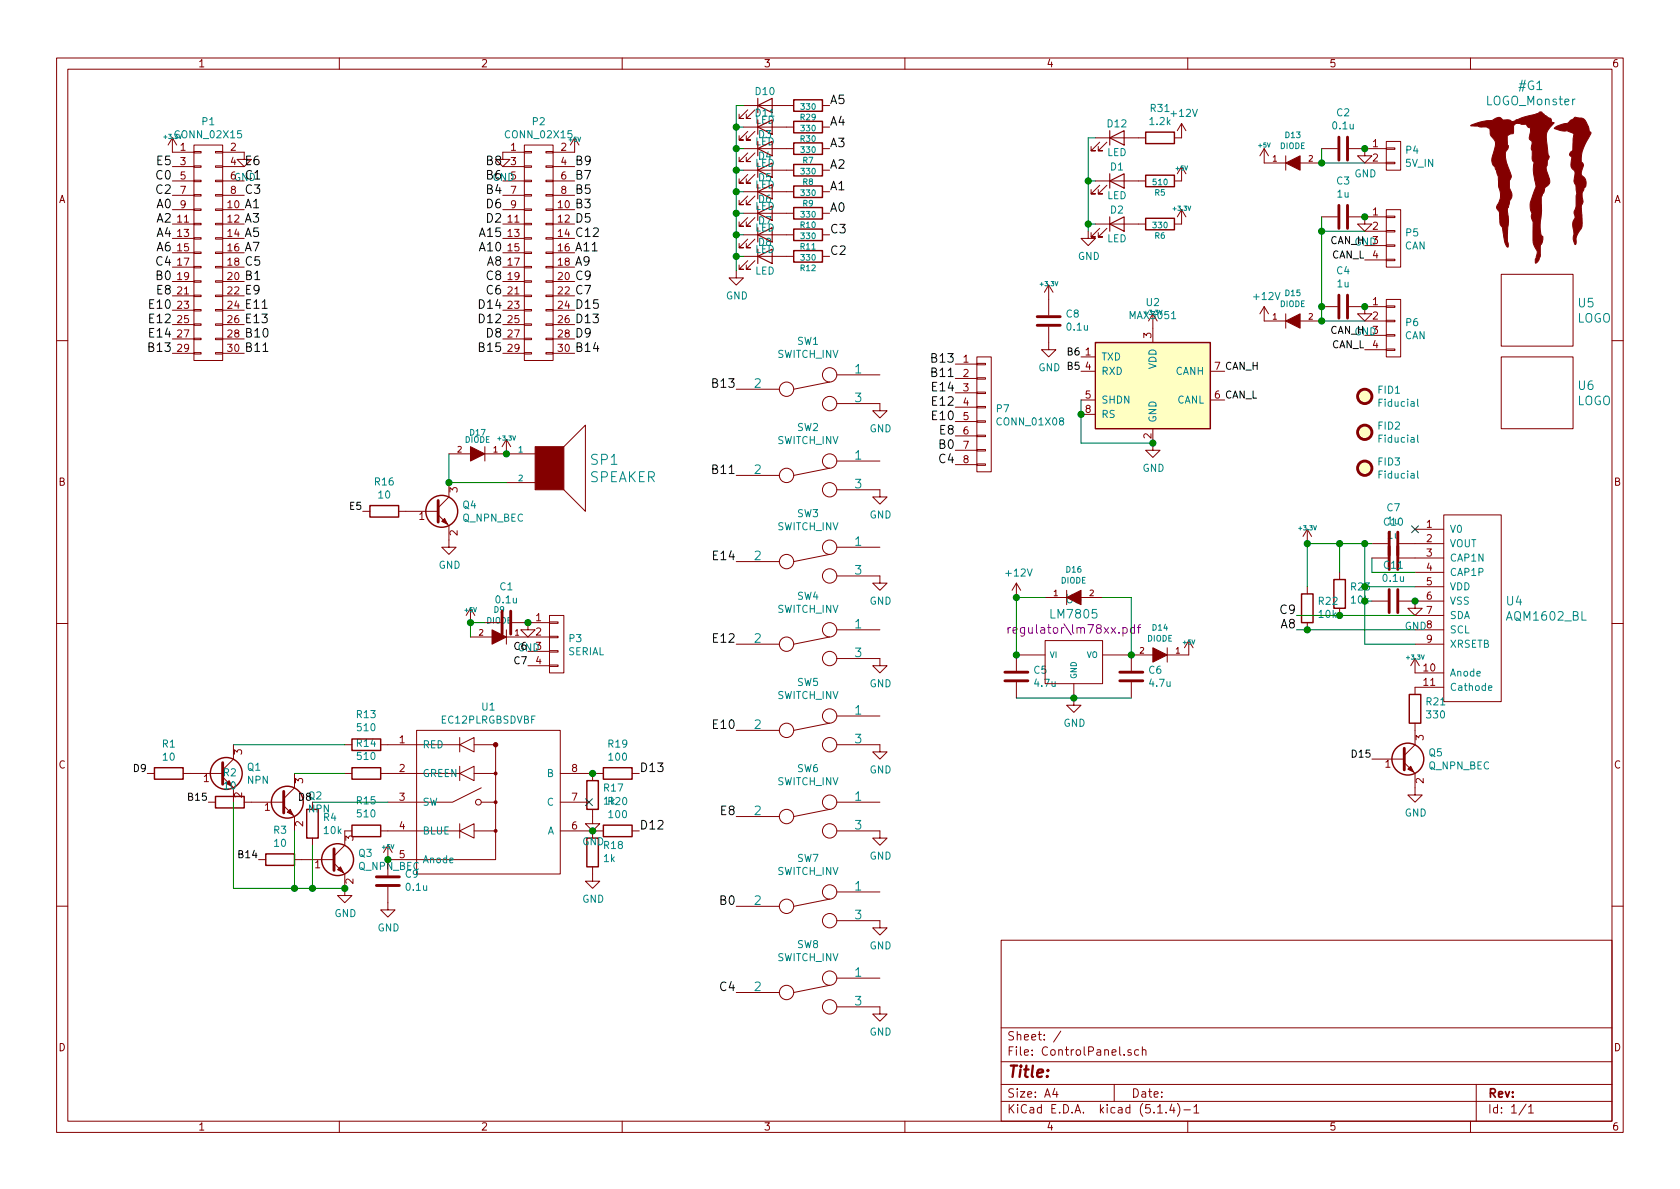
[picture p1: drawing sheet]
<svg xmlns="http://www.w3.org/2000/svg" width="297mm" height="210mm" viewBox="0 0 297 210" stroke-linecap="round" stroke-linejoin="round" font-family="sans-serif">
<g fill="none" stroke="#840000" stroke-width=".18">
<path d="M10 10.3h277v189.9h-277zM12 12.2h273v186.1h-273zM60 10.3v1.9M110 10.3v1.9M131.4 18.7h8.9M132.2 19.4l-1.5 1.5h.7h-.7v-.7M133.5 19.4l-1.5 1.5h.7h-.7v-.7M145.4 18.7h1.3M160 10.3v1.9M210 10.3v1.9M260 10.3v1.9M30.5 39.6h3.8"/>
<path d="M30.5 32h3.8M30.5 24.4v2.5h3.8M30.5 37.1h3.8M30.5 29.5h3.8M30.5 34.5h3.8M30.5 24.4l-.8 1.2M30.5 24.4l.7 1.2M34.3 39.5h1.3v.2h-1.3zM34.3 37h1.3v.2h-1.3zM34.3 34.4h1.3v.3h-1.3zM34.3 31.9h1.3v.2h-1.3zM34.3 29.3h1.3v.3h-1.3z"/>
<path d="M34.3 26.8h1.3v.2h-1.3zM34.3 25.6h5.1v38.1h-5.1zM38.1 39.5h1.3v.2h-1.3zM38.1 37h1.3v.2h-1.3zM38.1 34.4h1.3v.3h-1.3zM38.1 31.9h1.3v.2h-1.3zM38.1 29.3h1.3v.3h-1.3zM38.1 26.8h1.3v.2h-1.3zM39.4 26.9h3.8v1.3h1.2l-1.2 1.3-1.3-1.3h1.3M39.4 39.6h3.8M39.4 32h3.8M39.4 37.1h3.8"/>
<path d="M39.4 29.5h3.8M39.4 34.5h3.8M41.5 30.4h-.2a.79 .79 0 0 0-.2 1.3l.4-.1 .1-.5-.2-.2h-.3l-.2 .2M88.9 39.6h3.8M88.9 32h3.8M88.9 37.1h3.8M88.9 29.5h3.8M88.9 34.5h3.8M91.1 30.4h-.6l-.1 .6 .5-.1 .3 .2v.3l-.3 .3-.5-.2M92.7 39.5h1.3v.2h-1.3zM92.7 37h1.3v.2h-1.3zM92.7 34.4h1.3v.3h-1.3z"/>
<path d="M92.7 31.9h1.3v.2h-1.3zM92.7 29.3h1.3v.3h-1.3zM92.7 26.8h1.3v.2h-1.3zM92.7 25.6h5.1v38.1h-5.1zM92.7 26.9h-3.8v1.3h1.3l-1.3 1.3-1.3-1.3h1.3M96.5 39.5h1.3v.2h-1.3zM96.5 37h1.3v.2h-1.3zM96.5 34.4h1.3v.3h-1.3zM96.5 31.9h1.3v.2h-1.3zM96.5 29.3h1.3v.3h-1.3zM96.5 26.8h1.3v.2h-1.3zM97.8 39.6h3.8"/>
<path d="M97.8 32h3.8M97.8 37.1h3.8M97.8 29.5h3.8M97.8 34.5h3.8M101.6 24.4l-.8 1.2M101.6 24.4v2.5h-3.8M101.6 24.4l.8 1.2M131.4 22.5h2.6M131.4 30.1h2.6M131.4 37.7h2.6M131.4 33.9h2.6M131.4 26.3h2.6"/>
<path d="M132.2 23.2l-1.5 1.6h.7h-.7v-.8M132.2 30.9l-1.5 1.5h.7h-.7v-.8M132.2 38.5l-1.5 1.5h.7h-.7v-.8M132.2 34.7l-1.5 1.5h.7h-.7v-.8M132.2 27l-1.5 1.6h.7h-.7v-.8M133.5 23.2l-1.5 1.6h.7h-.7v-.8M133.5 30.9l-1.5 1.5h.7h-.7v-.8M133.5 38.5l-1.5 1.5h.7h-.7v-.8M133.5 34.7l-1.5 1.5h.7h-.7v-.8M133.5 27l-1.5 1.6h.7h-.7v-.8M136.5 22.5h3.8M136.5 30.1h3.8"/>
<path d="M136.5 37.7h3.8M136.5 33.9h3.8M136.5 26.3h3.8M145.4 22.5h1.3M145.4 30.1h1.3M145.4 37.7h1.3M145.4 33.9h1.3M145.4 26.3h1.3M193.7 39.6h8.9M193.7 32h8.9M193.7 24.4h8.9M194.4 32.8l-1.5 1.5h.8h-.8v-.8"/>
<path d="M194.4 25.1l-1.5 1.6h.8h-.8v-.8M195.7 32.8l-1.5 1.5h.7h-.7v-.8M195.7 25.1l-1.5 1.6h.7h-.7v-.8M208.9 37.1v2.5h-1.3M208.9 29.5l-.7 1.2M208.9 21.8v2.6h-1.3M208.9 29.5v2.5h-1.3M208.9 29.5l.8 1.2M208.9 37.1l-.7 1.2M208.9 37.1l.8 1.2M208.9 21.8l-.7 1.3M208.9 21.8l.8 1.3"/>
<path d="M223.5 26.3v2.5h3.8M223.5 26.3l-.7 1.3M223.5 26.3l.8 1.3M227.3 27.6v2.5M229.9 28.8h3.8M233.7 38.3h2.8M233.7 26.3h2.8M238.5 38.3h6.6M238.5 26.3h6.6M241.3 38.3v1.3h1.3l-1.3 1.3-1.3-1.3h1.3M241.3 26.3v1.3h1.3l-1.3 1.2-1.3-1.2h1.3M241.3 28.8h3.8"/>
<path d="M245.1 38.2h1.5v.3h-1.5zM245.1 37.1h2.5v10.1h-2.5zM245.1 28.7h1.5v.3h-1.5zM245.1 26.2h1.5v.2h-1.5zM245.1 25h2.5v5.1h-2.5zM30.5 42.2h3.8M30.5 44.7h3.8M30.5 47.2h3.8M30.5 49.8h3.8M30.5 52.3h3.8M30.5 54.9h3.8M30.5 57.4h3.8"/>
<path d="M30.5 59.9h3.8M34.3 59.8h1.3v.3h-1.3zM34.3 57.3h1.3v.2h-1.3zM34.3 54.7h1.3v.3h-1.3zM34.3 52.2h1.3v.2h-1.3zM34.3 49.7h1.3v.2h-1.3zM34.3 47.1h1.3v.3h-1.3zM34.3 44.6h1.3v.2h-1.3zM34.3 42h1.3v.3h-1.3zM38.1 59.8h1.3v.3h-1.3zM38.1 57.3h1.3v.2h-1.3zM38.1 54.7h1.3v.3h-1.3z"/>
<path d="M38.1 52.2h1.3v.2h-1.3zM38.1 49.7h1.3v.2h-1.3zM38.1 47.1h1.3v.3h-1.3zM38.1 44.6h1.3v.2h-1.3zM38.1 42h1.3v.3h-1.3zM39.4 42.2h3.8M39.4 44.7h3.8M39.4 47.2h3.8M39.4 49.8h3.8M39.4 52.3h3.8M39.4 54.9h3.8M39.4 57.4h3.8"/>
<path d="M39.4 59.9h3.8M88.9 42.2h3.8M88.9 44.7h3.8M88.9 47.2h3.8M88.9 49.8h3.8M88.9 52.3h3.8M88.9 54.9h3.8M88.9 57.4h3.8M88.9 59.9h3.8M92.7 59.8h1.3v.3h-1.3zM92.7 57.3h1.3v.2h-1.3zM92.7 54.7h1.3v.3h-1.3z"/>
<path d="M92.7 52.2h1.3v.2h-1.3zM92.7 49.7h1.3v.2h-1.3zM92.7 47.1h1.3v.3h-1.3zM92.7 44.6h1.3v.2h-1.3zM92.7 42h1.3v.3h-1.3zM96.5 59.8h1.3v.3h-1.3zM96.5 57.3h1.3v.2h-1.3zM96.5 54.7h1.3v.3h-1.3zM96.5 52.2h1.3v.2h-1.3zM96.5 49.7h1.3v.2h-1.3zM96.5 47.1h1.3v.3h-1.3zM96.5 44.6h1.3v.2h-1.3z"/>
<path d="M96.5 42h1.3v.3h-1.3zM97.8 42.2h3.8M97.8 44.7h3.8M97.8 47.2h3.8M97.8 49.8h3.8M97.8 52.3h3.8M97.8 54.9h3.8M97.8 57.4h3.8M97.8 59.9h3.8M130.2 47.9v1.2h1.2l-1.2 1.3-1.3-1.3h1.3M131.4 45.3h2.6M131.4 41.5h2.6"/>
<path d="M132.2 46.1l-1.5 1.5h.7h-.7v-.7M132.2 42.3l-1.5 1.5h.7h-.7v-.8M133.5 46.1l-1.5 1.5h.7h-.7v-.7M133.5 42.3l-1.5 1.5h.7h-.7v-.8M136.5 45.3h3.8M136.5 41.5h3.8M145.4 45.3h1.3M145.4 41.5h1.3M185.4 57.8v4h1.3l-1.3 1.3-1.3-1.3h1.3M185.4 50.4v5.3M185.4 50.4l-.7 1.3M185.4 50.4l.8 1.3"/>
<path d="M192.4 40.9v1.3h1.3l-1.3 1.2-1.3-1.2h1.3M194.4 40.4l-1.5 1.5h.8h-.8v-.8M195.7 40.4l-1.5 1.5h.7h-.7v-.8M203.8 55.5v5.1M223.5 54.2v2.6h3.8M223.5 54.2l-.7 1.3M223.5 54.2l.8 1.3M227.3 55.5v2.5M229.9 56.8h3.8M233.7 54.2h2.8M238.5 54.2h6.6M241.3 54.2v1.3h1.3l-1.3 1.3-1.3-1.3h1.3"/>
<path d="M241.3 56.8h3.8M241.3 59.3h3.8M241.3 40.9h3.8M241.3 43.4h3.8M241.3 46h3.8M245.1 59.2h1.5v.2h-1.5zM245.1 56.6h1.5v.3h-1.5zM245.1 54.1h1.5v.3h-1.5zM245.1 53h2.5v10.1h-2.5zM245.1 45.8h1.5v.3h-1.5zM245.1 43.3h1.5v.3h-1.5zM245.1 40.8h1.5v.2h-1.5z"/>
<path d="M265.4 48.5h12.7v12.7h-12.7zM10 60.2h2M30.5 62.5h3.8M34.3 62.4h1.3v.2h-1.3zM38.1 62.4h1.3v.2h-1.3zM39.4 62.5h3.8M85.7 79v2.5M88.9 62.5h3.8M89.5 77.7l-.7 1.3M89.5 77.7v2.6M89.5 77.7l.8 1.3M92.7 62.4h1.3v.2h-1.3z"/>
<path d="M96.5 62.4h1.3v.2h-1.3zM97.8 62.5h3.8M99.7 79l3.8-3.8v15.2l-3.8-3.8M130.2 68.8h7.6M146.7 67.6l-6.4 1.2M148 71.4h7.6v1.2h1.2l-1.2 1.3-1.3-1.3h1.3M148 66.3h7.6M168.9 64.4h3.8M168.9 66.9h3.8M168.9 69.5h3.8M168.9 72h3.8M168.9 74.5h3.8"/>
<path d="M168.9 77.1h3.8M168.9 79.6h3.8M172.7 63.1h2.6v20.3h-2.6zM172.7 79.5h1.5v.3h-1.5zM172.7 77h1.5v.2h-1.5zM172.7 74.4h1.5v.3h-1.5zM172.7 71.9h1.5v.2h-1.5zM172.7 69.3h1.5v.3h-1.5zM172.7 66.8h1.5v.3h-1.5zM172.7 64.3h1.5v.2h-1.5zM191.1 63.1h2.6M191.1 65.7h2.6"/>
<path d="M191.1 70.7h2.6M191.1 73.3h2.6M203.8 75.8v3.8h1.3l-1.3 1.3-1.2-1.3h1.2M214 65.7h2.5M214 70.7h2.5M241.3 61.8h3.8M245.1 61.7h1.5v.3h-1.5zM265.4 63.1h12.7v12.7h-12.7zM285 60.2h2M64.1 90.4h1.3M70.5 90.4h7M77.5 91.1l1.9 1.9v3.8h1.2l-1.2 1.2-1.3-1.2h1.3"/>
<path d="M79.4 85.3v2.6l-1.9 1.9M79.4 80.3h3.8M85.7 80.3h8.9M89.5 85.3h5.1M130.2 84.1h7.6M130.2 99.3h7.6M146.7 82.8l-6.4 1.3M146.7 98l-6.4 1.3M148 86.6h7.6v1.3h1.2l-1.2 1.2-1.3-1.2h1.3M148 81.5h7.6M148 96.8h7.6M168.9 82.2h3.8"/>
<path d="M172.7 82h1.5v.3h-1.5zM231.1 93.6v2.5M231.1 93.6l-.7 1.3M231.1 93.6l.8 1.3M242.6 98.7h2.8M242.6 96.1h2.8M247.4 98.7h7.9M247.4 96.1h7.9M250.2 93.6h5.1M255.3 91.1h10.1v33h-10.1zM10 110.3h2M83.2 112.6h3.8"/>
<path d="M83.2 107.6l-.8 1.2M83.2 107.6v2.5M83.2 107.6l.7 1.2M85.7 110.1h2.8M89.5 111.4v2.5M89.5 112.6h7.7M90.6 110.1h6.6M93.3 110.1v1.3h1.3l-1.3 1.2-1.2-1.2h1.2M93.3 115.2h3.9M93.3 117.7h3.9M94.8 113.6h.8l-.4 .5 .3 .1 .1 .4-.2 .3-.6-.2M97.2 117.6h1.5v.3h-1.5z"/>
<path d="M97.2 115.1h1.5v.2h-1.5zM97.2 112.5h1.5v.3h-1.5zM97.2 110h1.5v.2h-1.5zM97.2 108.8h2.5v10.2h-2.5zM130.2 113.9h7.6M146.7 112.6l-6.4 1.3M148 116.5h7.6v1.2h1.2l-1.2 1.3-1.3-1.3h1.3M148 101.8h7.6v1.3h1.2l-1.2 1.3-1.3-1.3h1.3M148 111.4h7.6M179.7 103.1v2.6M179.7 103.1l-.8 1.3M179.7 103.1l.8 1.3"/>
<path d="M184.8 113.3h10.1v7.6h-10.1zM184.8 115.8h-5.1v2.8M184.8 105.7h3.8M188.6 104.4v2.5M191.1 105.7h3.8M194.9 115.8h8.9M200 115.8v2.8M206.4 114.5v2.6M210.2 113.3v2.5h-3.8M210.2 113.3l-.8 1.2M210.2 113.3l.7 1.2M231.1 103.8v1.2"/>
<path d="M231.1 110.1v1.3M236.9 101.2v1.3M236.9 107.6v1.2M242.6 106.3h2.8M247.4 106.3h7.9M250.2 106.3v1.3h1.3l-1.3 1.2-1.3-1.2h1.3M250.2 111.4h5.1M250.2 113.9h5.1M250.2 116.5v2.5h5.1M250.2 101.2h5.1M250.2 103.8h5.1M250.2 108.8h5.1"/>
<path d="M250.2 116.5l-.8 1.2M250.2 116.5l.8 1.2M285 110.3h2M26 136.8h1.3M32.4 136.8h7M39.4 137.4l1.9 1.9v2.6M41.3 131.7v2.5l-1.9 1.9M52.1 136.8v2.5l-1.9 1.9M61 136.8h1.2M61 131.7h1.2M67.3 136.8h14M67.3 131.7h14"/>
<path d="M73.7 129.2h25.4v25.4h-25.4zM81.3 130.4v2.6zM81.3 136.8l2.5-1.3v2.5zM81.3 131.7l2.5-1.3v2.6zM83.8 136.8h3.8v5.1M83.8 131.7h3.8v5.1M85.1 139.3l-5.1 2.6h-11.4M99.1 136.8h5M104.8 136.8v1.2M105.4 136.8h1.3M111.8 136.8h1.2M130.2 129.2h7.6"/>
<path d="M146.7 127.9l-6.4 1.3M148 131.7h7.6v1.3h1.2l-1.2 1.2-1.3-1.2h1.3M148 126.6h7.6M179.7 120.6v2.8M189.9 120.9v3.8h1.2l-1.2 1.3-1.3-1.3h1.3M200 120.6v2.8M242.6 134.2h5.7M248.3 134.9l1.9 1.9v3.8h1.3l-1.3 1.3-1.3-1.3h1.3M250.2 127.9v3.8l-1.9 1.9M255.3 121.5h-5.1v1.3M36.8 141.9h1.3M43.2 141.9h7"/>
<path d="M45.7 152h1.3M50.2 142.5l1.9 1.9v2.5M52.1 152h7M55.2 148.2v1.3M59.1 152.6l1.9 2v3.8h1.2l-1.2 1.2-1.3-1.2h1.3M62.2 146.9h-1.2v2.6l-1.9 1.9M67.3 146.9h14M68.6 156.8v4.1h1.2l-1.2 1.3-1.3-1.3h1.3M68.6 149.5l-.8 1.2M68.6 149.5v5.3M68.6 149.5l.7 1.2M81.3 145.7v2.5z"/>
<path d="M81.3 146.9l2.5-1.2v2.5zM83.8 146.9h3.8M85.1 141.9h2.5M87.6 141.9v10.1h-19M99.1 146.9h5M99.1 141.9h5M104.8 143.1v2.6h1.2l-1.2 1.2-1.3-1.2h1.3M104.8 153.3v2.5h1.2l-1.2 1.3-1.3-1.3h1.3M104.8 146.9v1.3M105.4 146.9h1.3M111.8 146.9h1.2M130.2 144.4h7.6"/>
<path d="M146.7 143.1l-6.4 1.3M146.7 159l-6.4 1.3M148 146.9h7.6v1.3h1.2l-1.2 1.3-1.3-1.3h1.3M148 141.9h7.6M148 157.7h7.6M10 160.2h2M130.2 160.3h7.6M130.2 175.5h7.6M146.7 174.2l-6.4 1.3M148 162.8h7.6v1.3h1.2l-1.2 1.2-1.3-1.2h1.3M148 178h7.6v1.3h1.2l-1.2 1.3-1.3-1.3h1.3M148 173h7.6"/>
<path d="M177 166.3h108v32h-108zM285 160.2h2M60 198.3v1.9M110 198.3v1.9M160 198.3v1.9M177 194.8h108M177 191.8h108M177 187.8h108M177 181.8h108M186.5 192.5l-.4 1h1M186.8 193v1M187.6 182.3l-1.3 2"/>
<path d="M197 191.8v3M200 185.7l-.4-.1-.2 .2 .1 .2 .5 .2v.3h-.6M201.3 185.7l-.4-.1-.3 .3 .1 .6 .2 .1 .4-.1M202 185.7l.2-.1 .3 .1 .1 .9M202 185.1v1.5M204.7 196.8h.8M206.2 196.7v.1M207.2 195.2l-.4 1.1h.9M207.5 195.8v1M208.2 195.1a1.71 1.71 0 0 1 0 2.3M209.3 196.3h1.2M210 198.3v1.9"/>
<path d="M211.1 195.8l.4-.5v1.5M211.1 196.8h.9M260 198.3v1.9M261 191.8v6.5M269.8 195.2l-1.2 2M270.3 195.8l.4-.5v1.5M270.3 196.8h.8"/>
<circle cx="139.1" cy="68.8" r="1.27"/>
<circle cx="146.7" cy="71.4" r="1.27"/>
<circle cx="146.7" cy="66.3" r="1.27"/>
<circle cx="139.1" cy="84.1" r="1.27"/>
<circle cx="139.1" cy="99.3" r="1.27"/>
<circle cx="146.7" cy="81.5" r="1.27"/>
<circle cx="146.7" cy="96.8" r="1.27"/>
<circle cx="146.7" cy="86.6" r="1.27"/>
<circle cx="139.1" cy="113.9" r="1.27"/>
<circle cx="146.7" cy="111.4" r="1.27"/>
<circle cx="146.7" cy="116.5" r="1.27"/>
<circle cx="146.7" cy="101.8" r="1.27"/>
<circle cx="139.1" cy="129.2" r="1.27"/>
<circle cx="146.7" cy="126.6" r="1.27"/>
<circle cx="146.7" cy="131.7" r="1.27"/>
<circle cx="84.6" cy="141.9" r=".51"/>
<circle cx="139.1" cy="144.4" r="1.27"/>
<circle cx="146.7" cy="146.9" r="1.27"/>
<circle cx="146.7" cy="141.9" r="1.27"/>
<circle cx="146.7" cy="157.7" r="1.27"/>
<circle cx="139.1" cy="160.3" r="1.27"/>
<circle cx="139.1" cy="175.5" r="1.27"/>
<circle cx="146.7" cy="178" r="1.27"/>
<circle cx="146.7" cy="173" r="1.27"/>
<circle cx="146.7" cy="162.8" r="1.27"/>
</g>
<g fill="#840000" stroke="#840000" stroke-width=".18">
<path d="M78.1 92.2l.5-.5 .5 1z"/>
<path d="M94.6 79h5.1v7.6h-5.1z"/>
<path d="M87 111.4l2.5 1.2-2.5 1.3z"/>
<path d="M59.7 153.8l.5-.5 .5 1z"/>
<path d="M50.8 143.6l.5-.5 .5 1z"/>
<path d="M227.3 56.8l2.6-1.3v2.5z"/>
<path d="M203.8 114.5l2.6 1.3-2.6 1.3z"/>
<path d="M83.2 79l2.5 1.3-2.5 1.2z"/>
<path d="M248.9 136l.5-.5 .5 1z"/>
<path d="M274.9 22.6l.3-.3 1.3-.4a1.45 1.45 0 0 0 1.3-.7l.3-.1a.53 .53 0 0 1 .8-.3 1.48 1.48 0 0 1 1.8 1.3l.3 1.1 .3 .2-.1 .4a7.4 7.4 0 0 0-1.5 4.9 .71 .71 0 0 1 .1 1.1 1.09 1.09 0 0 0 0 1.4 1.44 1.44 0 0 1 .4 2l-.1 .1a2.53 2.53 0 0 0-.2 2.4 2.78 2.78 0 0 0-.2 2.3v.4a3.3 3.3 0 0 1-.3 2.3 3.2 3.2 0 0 0-.8 2.4l-.1 .2-.1-.2a2.36 2.36 0 0 1-.1-1.8 3.5 3.5 0 0 1 .1-2.6l.1-.4a1.73 1.73 0 0 1 .1-1.7l.1-2a1.41 1.41 0 0 0 0-1.2l-.1-.6a1.82 1.82 0 0 1-.1-1.9l-.1-.7a1.49 1.49 0 0 1-.6-1.8l.1-.7a.49 .49 0 0 1-.4-.4 .49 .49 0 0 1 .4-.5l.2-.2 .1-2.4a.47 .47 0 0 0 .1-.6 .47 .47 0 0 0-.5-.2 1.79 1.79 0 0 0-1.5-.2l-1.3-.4-.2-.1z"/>
<path d="M260 22.2l.2-.1a10.7 10.7 0 0 1 3.7-.8 1.1 1.1 0 0 1 1.7-.2l.1 .1h.8l.6 .1a.73 .73 0 0 0 1.1-.1l.9-.4a11.7 11.7 0 0 0 3.3-1l1.3 1a.67 .67 0 0 1 .7 .8l.4 .1-.5 .6a2.66 2.66 0 0 0-.8 2.7l.3 2.6a.63 .63 0 0 1-.2 .7 1.42 1.42 0 0 1-.2 1.2l.2 1a2.42 2.42 0 0 1 .3 2.1 2.03 2.03 0 0 0-1 1.6l-.4 .7v3a6.4 6.4 0 0 0 .1 4l.1-.1a1.75 1.75 0 0 1-.3 1.5l-.1 2.1-.3 .7-.4 .5-.2-.8 .2-.2a1.77 1.77 0 0 0-.3-1.9l-.3-1.2 .1-3.3a2.22 2.22 0 0 1-.3-1.6 3.3 3.3 0 0 1 .2-3l.2-.7a1.67 1.67 0 0 0 .2-1.9 7.8 7.8 0 0 1-.2-3.4l-.3-.4v-1.5a1.24 1.24 0 0 1 0-1.3v-.4a.83 .83 0 0 1-.4-1.2l.1-.7-.1-.5-.3-.1-.4-.5h-.8l-.3-.2a.78 .78 0 0 0-1.1 .4l-.1 1.4-.4 .1-.6 .3v1.6a.47 .47 0 0 1 0 .9 1.29 1.29 0 0 0-.3 1.4l.7 2.3a1.28 1.28 0 0 1 0 1.7v1.3a1.95 1.95 0 0 1 0 2.4l-.2 1-.2 .2a15.4 15.4 0 0 1 0 4.7l.1 2.2a1.04 1.04 0 0 1-.6-1.2l-.4-2.3-.2-.2a4.1 4.1 0 0 1-.3-2.3l-.1-.3a.88 .88 0 0 1 0-1.5l.1-.2a3.4 3.4 0 0 0-.2-2.8v-1.8l-.5-1.5a2.21 2.21 0 0 1-.3-2.7l.3-1.1a1.74 1.74 0 0 0-.8-1.8l-.2-.9a.79 .79 0 0 0-.6-.7l-.9 .1z"/>
<path d="M188.6 105.7l2.5-1.3v2.5z"/>
<path d="M227.3 28.8l2.6-1.2v2.5z"/>
<circle cx="87.6" cy="146.9" r=".25"/>
<circle cx="87.6" cy="141.9" r=".25"/>
<circle cx="87.6" cy="136.8" r=".25"/>
<circle cx="87.6" cy="131.7" r=".38"/>
</g>
<g fill="none" stroke="#840000" stroke-width=".25">
<path d="M140.3 17.6h5.1v2.1h-5.1zM140.3 21.5h5.1v2h-5.1zM140.3 36.7h5.1v2h-5.1zM140.3 32.9h5.1v2h-5.1zM140.3 29.1h5.1v2h-5.1zM140.3 25.3h5.1v2h-5.1zM202.6 31h5v2h-5zM202.6 38.6h5v2h-5zM202.6 23.4h5v2h-5zM140.3 44.3h5.1v2h-5.1zM140.3 40.5h5.1v2h-5.1zM193.7 60.6h20.3v15.2h-20.3z"/>
<path d="M65.4 89.4h5.1v2h-5.1zM230.1 105h2.1v5.1h-2.1zM235.8 102.5h2.1v5.1h-2.1zM27.3 135.8h5.1v2h-5.1zM62.2 135.8h5.1v2h-5.1zM62.2 130.7h5.1v2h-5.1zM103.8 138h2v5.1h-2zM106.7 135.8h5.1v2h-5.1zM249.2 122.8h2v5.1h-2zM38.1 140.8h5.1v2.1h-5.1zM47 151h5.1v2h-5.1zM54.2 143.1h2.1v5.1h-2.1z"/>
<path d="M62.2 145.9h5.1v2h-5.1zM103.8 148.2h2v5.1h-2zM106.7 145.9h5.1v2h-5.1z"/>
<circle cx="78.1" cy="90.4" r="2.82"/>
<circle cx="40" cy="136.8" r="2.82"/>
<circle cx="248.9" cy="134.2" r="2.82"/>
<circle cx="50.8" cy="141.9" r="2.82"/>
<circle cx="59.7" cy="152" r="2.82"/>
</g>
<g fill="none" stroke="#840000" stroke-width=".51">
<path d="M236.7 24.3v4M236.7 36.3v4.1M238.3 24.3v4M238.3 36.3v4.1M183.4 56h4.1M183.4 57.5h4.1M236.7 52.2v4.1M238.3 52.2v4.1M77.5 88.5v3.8M245.6 94.1v6.6M247.1 94.1v6.6M88.8 108.1v4"/>
<path d="M90.3 108.1v4M177.7 118.9h4M198 118.9h4.1M245.6 104.3v4M247.1 104.3v4M39.4 134.9v3.8M50.2 139.9v3.9M177.7 120.4h4M198 120.4h4.1M248.3 132.3v3.8M59.1 150.1v3.8M66.5 155.1h4.1"/>
<path d="M66.5 156.6h4.1"/>
<circle cx="241.3" cy="70.1" r="1.27"/>
<circle cx="241.3" cy="76.4" r="1.27"/>
<circle cx="241.3" cy="82.8" r="1.27"/>
</g>
<path d="M42.3 30.7a.59 .59 0 0 0-.7 .6 .59 .59 0 0 0 .7 .6l.1-.5h-.3M90 30.7a.64 .64 0 0 1 .7 .6 .64 .64 0 0 1-.7 .6zM250.6 70.6v1.1l.2 .2M250.6 76.9v1.1l.2 .2M250.6 83.3v1.1l.2 .2M94.4 113.8a.64 .64 0 0 1 .8 .7 .64 .64 0 0 1-.8 .6zM263.2 121.7l.6-.1-.1-.3h-.3l-.2 .1v.6h.5" fill="none" stroke="#008484" stroke-width=".18"/>
<g fill="none" stroke="#840000" stroke-width=".2">
<path d="M134 18.7l2.5-1.3v2.5zM134 17.4v2.5M134 22.5l2.5-1.3v2.5zM134 30.1l2.5-1.3v2.6zM134 37.7l2.5-1.3v2.6zM134 33.9l2.5-1.3v2.6zM134 26.3l2.5-1.3v2.6zM134 21.2v2.5M134 25v2.6M134 28.8v2.6M134 32.6v2.6M134 36.4v2.6"/>
<path d="M196.2 39.6l2.6-1.3v2.6zM196.2 32l2.6-1.3v2.6zM196.2 24.4l2.6-1.3v2.5zM196.2 23.1v2.5M196.2 30.7v2.6M196.2 38.3v2.6M134 45.3l2.5-1.2v2.5zM134 41.5l2.5-1.2v2.5zM134 40.3v2.5M134 44.1v2.5"/>
</g>
<path d="M178.2 111v1M178.7 111h-.3l-.2 .2M200.6 111h-.4l-.3 .2v.5l.1 .2h.6M200.6 110.5v1.5M201.1 111h.6M201.7 110.5l-.4 .2v1.3" fill="none" stroke="#840084" stroke-width=".18"/>
<g fill="#ffffc2" stroke="#ffffc2" stroke-width=".18">
<path d="M193.7 60.6h20.3v15.2h-20.3z"/>
<circle cx="241.3" cy="70.1" r="1.27"/>
<circle cx="241.3" cy="76.4" r="1.27"/>
<circle cx="241.3" cy="82.8" r="1.27"/>
</g>
<g fill="none" stroke="#008400" stroke-width=".18">
<path d="M131.4 18.7h-1.2v29.2M130.2 22.5h1.2M130.2 30.1h1.2M130.2 26.3h1.2M130.2 33.9h1.2M130.2 37.7h1.2M192.4 32h1.3M192.4 39.6h1.3M193.7 24.4h-1.3v16.5M233.7 26.3v2.5h7.6M233.7 38.3v18.5h7.6M130.2 45.3h1.2"/>
<path d="M130.2 41.5h1.2M233.7 40.9h7.6M191.1 70.7v7.7h12.7M79.4 80.3v5h10.1M236.9 96.1v5.1M241.3 96.1v17.8h8.9M242.6 98.7v2.5h7.6M242.6 96.1h-11.5v7.7M85.7 110.1h-2.5v2.5M184.8 105.7h-5.1v10.1M194.9 105.7h5.1v10.1M229.2 111.4h21"/>
<path d="M229.2 108.8h21M241.3 103.8h8.9M241.3 106.3h1.3M41.3 131.7h19.7M52.1 136.8h8.9M104.1 136.8h1.3M179.7 123.4h20.3M41.3 141.9v15.2h19.7M52.1 146.9v10.2M55.2 141.9h13.4M55.2 149.5v7.6M104.1 146.9h1.3"/>
</g>
<path d="M46.5 62.1h.9" fill="none" stroke="#000" stroke-width=".18"/>
<g fill="#008400" stroke="#008400" stroke-width=".25">
<circle cx="233.7" cy="40.9" r=".51"/>
<circle cx="231.1" cy="96.1" r=".51"/>
<circle cx="130.2" cy="45.3" r=".51"/>
<circle cx="236.9" cy="96.1" r=".51"/>
<circle cx="130.2" cy="41.5" r=".51"/>
<circle cx="130.2" cy="37.7" r=".51"/>
<circle cx="236.9" cy="108.8" r=".51"/>
<circle cx="130.2" cy="33.9" r=".51"/>
<circle cx="231.1" cy="111.4" r=".51"/>
<circle cx="192.4" cy="32" r=".51"/>
<circle cx="233.7" cy="28.8" r=".51"/>
<circle cx="89.5" cy="80.3" r=".51"/>
<circle cx="130.2" cy="30.1" r=".51"/>
<circle cx="192.4" cy="39.6" r=".51"/>
<circle cx="79.4" cy="85.3" r=".51"/>
<circle cx="241.3" cy="26.3" r=".51"/>
<circle cx="233.7" cy="54.2" r=".51"/>
<circle cx="241.3" cy="54.2" r=".51"/>
<circle cx="233.7" cy="56.8" r=".51"/>
<circle cx="250.2" cy="106.3" r=".51"/>
<circle cx="179.7" cy="105.7" r=".51"/>
<circle cx="200" cy="115.8" r=".51"/>
<circle cx="52.1" cy="157.1" r=".51"/>
<circle cx="55.2" cy="157.1" r=".51"/>
<circle cx="61" cy="157.1" r=".51"/>
<circle cx="189.9" cy="123.4" r=".51"/>
<circle cx="130.2" cy="26.3" r=".51"/>
<circle cx="130.2" cy="22.5" r=".51"/>
<circle cx="179.7" cy="115.8" r=".51"/>
<circle cx="241.3" cy="38.3" r=".51"/>
<circle cx="104.8" cy="146.9" r=".51"/>
<circle cx="104.8" cy="136.8" r=".51"/>
<circle cx="83.2" cy="110.1" r=".51"/>
<circle cx="241.3" cy="96.1" r=".51"/>
<circle cx="93.3" cy="110.1" r=".51"/>
<circle cx="191.1" cy="73.3" r=".51"/>
<circle cx="203.8" cy="78.4" r=".51"/>
<circle cx="68.6" cy="152" r=".51"/>
</g>
<path d="M249.6 93l1.2 1.2M250.8 93l-1.2 1.2M103.5 141.2l1.2 1.3M104.7 141.2l-1.2 1.3" fill="none" stroke="#000084" stroke-width=".18"/>
<text font-size="2.8" fill="#840000" x="178" y="190.5">Title:</text>
<g font-size="2.5" fill="#008484">
<text x="104.5" y="82.2">SP1</text>
<text x="104.2" y="85.3">SPEAKER</text>
</g>
<g font-size="2.1" fill="#008484">
<text x="268.7" y="15.9">#G1</text>
<text x="262.8" y="18.6">LOGO_Monster</text>
<text x="278.8" y="57">LOGO</text>
<text x="279.1" y="54.4">U5</text>
<text x="133.4" y="68.6">2</text>
<text x="151.2" y="66">1</text>
<text x="151.2" y="71.1">3</text>
<text x="278.8" y="71.6">LOGO</text>
<text x="279.1" y="69">U6</text>
<text x="133.4" y="83.8">2</text>
<text x="151.2" y="81.3">1</text>
<text x="151.2" y="86.4">3</text>
<text x="133.4" y="99.1">2</text>
<text x="151.2" y="96.5">1</text>
<text x="151.2" y="101.6">3</text>
<text x="188.5" y="106.7">U3</text>
<text x="266.4" y="107.1">U4</text>
<text x="133.4" y="113.7">2</text>
<text x="151.2" y="111.1">1</text>
<text x="186" y="109.4">LM7805</text>
<text x="266.6" y="109.7">AQM1602_BL</text>
<text x="151.2" y="116.2">3</text>
<text x="133.4" y="128.9">2</text>
<text x="151.2" y="126.4">1</text>
<text x="151.2" y="131.4">3</text>
<text x="151.2" y="141.6">1</text>
<text x="133.4" y="144.1">2</text>
<text x="151.2" y="146.7">3</text>
<text x="133.4" y="160">2</text>
<text x="151.2" y="157.5">1</text>
<text x="151.2" y="162.6">3</text>
<text x="151.2" y="172.7">1</text>
<text x="133.4" y="175.3">2</text>
<text x="151.2" y="177.8">3</text>
</g>
<g font-size="2.1">
<text x="146.7" y="18.4">A5</text>
<text x="146.7" y="22.2">A4</text>
<text x="27.9" y="29.2">E5</text>
<text x="43.2" y="29.2">E6</text>
<text x="86.2" y="29.2">B8</text>
<text x="101.6" y="29.2">B9</text>
<text x="146.7" y="26">A3</text>
<text x="146.7" y="29.8">A2</text>
<text x="27.8" y="31.7">C0</text>
<text x="27.8" y="34.3">C2</text>
<text x="43.2" y="31.7">C1</text>
<text x="43.2" y="34.3">C3</text>
<text x="86.2" y="31.7">B6</text>
<text x="86.2" y="34.3">B4</text>
<text x="101.6" y="31.7">B7</text>
<text x="101.6" y="34.3">B5</text>
<text x="146.7" y="33.6">A1</text>
<text x="27.8" y="36.8">A0</text>
<text x="27.8" y="39.4">A2</text>
<text x="27.8" y="41.9">A4</text>
<text x="43.2" y="41.9">A5</text>
<text x="43.2" y="36.8">A1</text>
<text x="43.2" y="39.4">A3</text>
<text x="85" y="41.9">A15</text>
<text x="86.2" y="36.8">D6</text>
<text x="86.2" y="39.4">D2</text>
<text x="101.6" y="41.9">C12</text>
<text x="101.6" y="39.4">D5</text>
<text x="101.6" y="36.8">B3</text>
<text x="146.7" y="37.5">A0</text>
<text x="146.7" y="41.3">C3</text>
<text x="27.8" y="44.4">A6</text>
<text x="27.8" y="47">C4</text>
<text x="43.2" y="47">C5</text>
<text x="43.2" y="44.4">A7</text>
<text x="85" y="44.4">A10</text>
<text x="86.2" y="47">A8</text>
<text x="101.6" y="44.4">A11</text>
<text x="101.6" y="47">A9</text>
<text x="146.7" y="45.1">C2</text>
<text x="27.8" y="49.5">B0</text>
<text x="27.9" y="52.1">E8</text>
<text x="43.2" y="49.5">B1</text>
<text x="43.2" y="52.1">E9</text>
<text x="86.2" y="49.5">C8</text>
<text x="86.2" y="52.1">C6</text>
<text x="101.6" y="49.5">C9</text>
<text x="101.6" y="52.1">C7</text>
<text x="26.7" y="54.6">E10</text>
<text x="26.7" y="57.1">E12</text>
<text x="26.7" y="59.7">E14</text>
<text x="43.2" y="57.1">E13</text>
<text x="43.2" y="54.6">E11</text>
<text x="43.2" y="59.7">B10</text>
<text x="85" y="54.6">D14</text>
<text x="85" y="57.1">D12</text>
<text x="86.2" y="59.7">D8</text>
<text x="101.6" y="59.7">D9</text>
<text x="101.6" y="57.1">D13</text>
<text x="101.6" y="54.6">D15</text>
<text x="26.6" y="62.2">B13</text>
<text x="43.2" y="62.2">B11</text>
<text x="85" y="62.2">B15</text>
<text x="101.6" y="62.2">B14</text>
<text x="165" y="64.1">B13</text>
<text x="126.3" y="68.6">B13</text>
<text x="165" y="66.7">B11</text>
<text x="165.1" y="71.7">E12</text>
<text x="165.1" y="69.2">E14</text>
<text x="165.1" y="74.3">E10</text>
<text x="166.3" y="76.8">E8</text>
<text x="126.3" y="83.8">B11</text>
<text x="166.2" y="81.9">C4</text>
<text x="166.2" y="79.4">B0</text>
<text x="126.4" y="99.1">E14</text>
<text x="126.4" y="113.7">E12</text>
<text x="226.5" y="111.1">A8</text>
<text x="226.5" y="108.6">C9</text>
<text x="126.4" y="128.9">E10</text>
<text x="113" y="136.5">D13</text>
<text x="113" y="146.7">D12</text>
<text x="127.6" y="144.1">E8</text>
<text x="127.5" y="160">B0</text>
<text x="127.5" y="175.3">C4</text>
</g>
<text font-size="2.1" fill="#840084" x="179.4" y="112.1">regulator\lm78xx.pdf</text>
<g font-size="2.1" fill="#840000">
<text x="178" y="184">Sheet: /</text>
<text x="178" y="186.7">File: ControlPanel.sch</text>
<text x="178" y="196.9">KiCad E.D.A. kicad (5.1.4)-1</text>
<text x="178" y="194.1">Size: A4</text>
<text x="200" y="194.1">Date:</text>
<text x="263" y="194.1">Rev:</text>
<text x="263" y="196.9">Id: 1/1</text>
</g>
<g font-size="1.8" fill="#840000">
<text x="35" y="11.9">1</text>
<text x="85" y="11.9">2</text>
<text x="135" y="11.9">3</text>
<text x="185" y="11.9">4</text>
<text x="235" y="11.9">5</text>
<text x="285" y="11.9">6</text>
<text x="133.5" y="21.9">LED</text>
<text x="31.9" y="26.7">1</text>
<text x="31.9" y="29.2">3</text>
<text x="40.8" y="26.7">2</text>
<text x="40.8" y="29.2">4</text>
<text x="90.3" y="26.7">1</text>
<text x="90.3" y="29.2">3</text>
<text x="99.2" y="26.7">2</text>
<text x="99.2" y="29.2">4</text>
<text x="133.5" y="25.7">LED</text>
<text x="242.7" y="26">1</text>
<text x="242.7" y="28.6">2</text>
<text x="10.4" y="35.9">A</text>
<text x="31.9" y="31.7">5</text>
<text x="31.9" y="34.3">7</text>
<text x="40.8" y="34.3">8</text>
<text x="90.3" y="34.3">7</text>
<text x="99.2" y="31.7">6</text>
<text x="99.2" y="34.3">8</text>
<text x="133.5" y="33.3">LED</text>
<text x="285.4" y="35.9">A</text>
<text x="31.4" y="39.4">11</text>
<text x="31.4" y="41.9">13</text>
<text x="31.9" y="36.8">9</text>
<text x="40.3" y="36.8">10</text>
<text x="40.3" y="39.4">12</text>
<text x="40.3" y="41.9">14</text>
<text x="89.8" y="39.4">11</text>
<text x="89.8" y="41.9">13</text>
<text x="90.3" y="36.8">9</text>
<text x="98.7" y="36.8">10</text>
<text x="98.7" y="39.4">12</text>
<text x="98.7" y="41.9">14</text>
<text x="242.7" y="38.1">1</text>
<text x="242.7" y="40.6">2</text>
<text x="31.4" y="44.4">15</text>
<text x="31.4" y="47">17</text>
<text x="40.3" y="44.4">16</text>
<text x="40.3" y="47">18</text>
<text x="89.8" y="44.4">15</text>
<text x="89.8" y="47">17</text>
<text x="98.7" y="44.4">16</text>
<text x="98.7" y="47">18</text>
<text x="242.7" y="45.7">4</text>
<text x="31.4" y="49.5">19</text>
<text x="31.4" y="52.1">21</text>
<text x="40.3" y="49.5">20</text>
<text x="40.3" y="52.1">22</text>
<text x="89.8" y="49.5">19</text>
<text x="89.8" y="52.1">21</text>
<text x="98.7" y="49.5">20</text>
<text x="98.7" y="52.1">22</text>
<text x="242.7" y="54">1</text>
<text x="31.4" y="54.6">23</text>
<text x="31.4" y="57.1">25</text>
<text x="31.4" y="59.7">27</text>
<text x="40.3" y="54.6">24</text>
<text x="40.3" y="57.1">26</text>
<text x="40.3" y="59.7">28</text>
<text x="89.8" y="54.6">23</text>
<text x="89.8" y="57.1">25</text>
<text x="89.8" y="59.7">27</text>
<text x="98.7" y="54.6">24</text>
<text x="98.7" y="57.1">26</text>
<text x="98.7" y="59.7">28</text>
<text x="203.6" y="59.8" transform="rotate(-90 203.6 59.8)">3</text>
<text x="242.7" y="56.5">2</text>
<text x="31.4" y="62.2">29</text>
<text x="40.3" y="62.2">30</text>
<text x="89.8" y="62.2">29</text>
<text x="98.7" y="62.2">30</text>
<text x="170.3" y="64.1">1</text>
<text x="191.9" y="62.9">1</text>
<text x="191.9" y="65.4">4</text>
<text x="242.7" y="61.6">4</text>
<text x="170.3" y="66.7">2</text>
<text x="170.3" y="69.2">3</text>
<text x="170.3" y="71.7">4</text>
<text x="191.9" y="70.5">5</text>
<text x="170.3" y="74.3">5</text>
<text x="170.3" y="76.8">6</text>
<text x="191.9" y="73">8</text>
<text x="203.6" y="77.6" transform="rotate(-90 203.6 77.6)">2</text>
<text x="170.3" y="79.4">7</text>
<text x="170.3" y="81.9">8</text>
<text x="10.4" y="85.9">B</text>
<text x="80.9" y="87.1" transform="rotate(-90 80.9 87.1)">3</text>
<text x="285.4" y="85.9">B</text>
<text x="74.1" y="91.9">1</text>
<text x="80.9" y="94.7" transform="rotate(-90 80.9 94.7)">2</text>
<text x="252.2" y="93.3">1</text>
<text x="252.2" y="95.9">2</text>
<text x="252.2" y="98.4">3</text>
<text x="252.2" y="101">4</text>
<text x="252.2" y="103.5">5</text>
<text x="252.2" y="106">6</text>
<text x="94.8" y="109.8">1</text>
<text x="94.8" y="112.4">2</text>
<text x="252.2" y="108.6">7</text>
<text x="252.2" y="113.7">9</text>
<text x="94.8" y="117.5">4</text>
<text x="251.8" y="118.7">10</text>
<text x="251.8" y="121.3">11</text>
<text x="70.6" y="131.4">1</text>
<text x="251.7" y="130.9" transform="rotate(-90 251.7 130.9)">3</text>
<text x="10.4" y="135.9">C</text>
<text x="42.8" y="133.4" transform="rotate(-90 42.8 133.4)">3</text>
<text x="70.6" y="136.5">2</text>
<text x="101.1" y="136.5">8</text>
<text x="244.9" y="135.8">1</text>
<text x="285.4" y="135.9">C</text>
<text x="36" y="138.3">1</text>
<text x="42.8" y="141.1" transform="rotate(-90 42.8 141.1)">2</text>
<text x="46.8" y="143.4">1</text>
<text x="53.6" y="138.5" transform="rotate(-90 53.6 138.5)">3</text>
<text x="70.6" y="141.6">3</text>
<text x="101.1" y="141.6">7</text>
<text x="251.7" y="138.5" transform="rotate(-90 251.7 138.5)">2</text>
<text x="53.6" y="146.1" transform="rotate(-90 53.6 146.1)">2</text>
<text x="62.5" y="148.7" transform="rotate(-90 62.5 148.7)">3</text>
<text x="70.6" y="146.7">4</text>
<text x="101.1" y="146.7">6</text>
<text x="55.7" y="153.5">1</text>
<text x="70.6" y="151.8">5</text>
<text x="62.5" y="156.3" transform="rotate(-90 62.5 156.3)">2</text>
<text x="10.4" y="185.9">D</text>
<text x="285.4" y="185.9">D</text>
<text x="35" y="199.9">1</text>
<text x="85" y="199.9">2</text>
<text x="135" y="199.9">3</text>
<text x="185" y="199.9">4</text>
<text x="235" y="199.9">5</text>
<text x="285" y="199.9">6</text>
</g>
<g font-size="1.8" fill="#008484">
<text x="133.6" y="16.8">D10</text>
<text x="35.8" y="22.1">P1</text>
<text x="94.2" y="22.1">P2</text>
<text x="133.6" y="20.6">D11</text>
<text x="195.9" y="22.5">D12</text>
<text x="203.4" y="22.1">1.2k</text>
<text x="203.5" y="19.8">R31</text>
<text x="207.2" y="20.7">+12V</text>
<text x="235.7" y="22.9">0.1u</text>
<text x="236.4" y="20.6">C2</text>
<text x="31.2" y="24.5">CONN_02X15</text>
<text x="89.6" y="24.5">CONN_02X15</text>
<text x="133.5" y="29.5">LED</text>
<text x="134.1" y="28.2">D4</text>
<text x="134.1" y="24.4">D3</text>
<text x="195.7" y="27.6">LED</text>
<text x="248.6" y="29.5">5V_IN</text>
<text x="248.6" y="27.2">P4</text>
<text x="134.1" y="35.9">D6</text>
<text x="134.1" y="32">D5</text>
<text x="195.7" y="35.2">LED</text>
<text x="196.4" y="30.1">D1</text>
<text x="236.4" y="32.6">C3</text>
<text x="236.5" y="34.9">1u</text>
<text x="239.5" y="31.4">GND</text>
<text x="133.5" y="40.9">LED</text>
<text x="133.5" y="37.1">LED</text>
<text x="134.1" y="39.7">D7</text>
<text x="196.4" y="37.8">D2</text>
<text x="248.6" y="41.8">P5</text>
<text x="133.5" y="44.7">LED</text>
<text x="134.1" y="43.5">D8</text>
<text x="190.6" y="46">GND</text>
<text x="195.7" y="42.8">LED</text>
<text x="248.4" y="44.1">CAN</text>
<text x="128.3" y="53">GND</text>
<text x="133.5" y="48.6">LED</text>
<text x="221.8" y="53.1">+12V</text>
<text x="236.4" y="48.5">C4</text>
<text x="236.5" y="50.8">1u</text>
<text x="188.5" y="56.2">C8</text>
<text x="188.7" y="58.5">0.1u</text>
<text x="199.9" y="56.4">MAX3051</text>
<text x="202.7" y="54.1">U2</text>
<text x="248.4" y="60">CAN</text>
<text x="248.6" y="57.7">P6</text>
<text x="137.4" y="63.3">SWITCH_INV</text>
<text x="141" y="61">SW1</text>
<text x="183.6" y="65.7">GND</text>
<text x="194.7" y="63.7">TXD</text>
<text x="204.5" y="65.3" transform="rotate(-90 204.5 65.3)">VDD</text>
<text x="194.7" y="66.3">RXD</text>
<text x="194.7" y="71.4">SHDN</text>
<text x="207.9" y="66.3">CANH</text>
<text x="208.1" y="71.4">CANL</text>
<text x="243.7" y="69.6">FID1</text>
<text x="243.9" y="71.9">Fiducial</text>
<text x="141" y="76.2">SW2</text>
<text x="153.7" y="76.4">GND</text>
<text x="176.2" y="72.9">P7</text>
<text x="176.5" y="75.2">CONN_01X08</text>
<text x="194.7" y="73.9">RS</text>
<text x="204.5" y="74.8" transform="rotate(-90 204.5 74.8)">GND</text>
<text x="243.7" y="76">FID2</text>
<text x="137.4" y="78.5">SWITCH_INV</text>
<text x="202" y="83.4">GND</text>
<text x="243.7" y="82.3">FID3</text>
<text x="243.9" y="78.3">Fiducial</text>
<text x="66.3" y="85.8">R16</text>
<text x="67" y="88.2">10</text>
<text x="81.9" y="89.9">Q4</text>
<text x="243.9" y="84.6">Fiducial</text>
<text x="81.8" y="92.2">Q_NPN_BEC</text>
<text x="137.4" y="93.8">SWITCH_INV</text>
<text x="141" y="91.5">SW3</text>
<text x="153.7" y="91.7">GND</text>
<text x="244.8" y="93">C10</text>
<text x="245.3" y="90.4">C7</text>
<text x="245.4" y="95.3">1u</text>
<text x="245.4" y="92.7">1u</text>
<text x="256.3" y="94.2">V0</text>
<text x="77.5" y="100.6">GND</text>
<text x="178" y="101.9">+12V</text>
<text x="244.8" y="100.6">C11</text>
<text x="256.3" y="96.8">VOUT</text>
<text x="256.3" y="99.3">CAP1N</text>
<text x="256.3" y="101.8">CAP1P</text>
<text x="87.8" y="106.7">0.1u</text>
<text x="88.4" y="104.4">C1</text>
<text x="141" y="106.1">SW4</text>
<text x="153.7" y="106.9">GND</text>
<text x="233.2" y="107">R22</text>
<text x="244.6" y="102.9">0.1u</text>
<text x="256.3" y="104.4">VDD</text>
<text x="256.3" y="106.9">VSS</text>
<text x="100.7" y="113.6">P3</text>
<text x="137.4" y="108.4">SWITCH_INV</text>
<text x="233.2" y="109.3">10k</text>
<text x="248.4" y="111.4">GND8</text>
<text x="256.3" y="109.5">SDA</text>
<text x="256.3" y="112">SCL</text>
<text x="100.4" y="115.9">SERIAL</text>
<text x="182.8" y="119.1">C5</text>
<text x="203.1" y="119.1">C6</text>
<text x="256.3" y="119.6">Anode</text>
<text x="256.3" y="114.5">XRSETB</text>
<text x="85.2" y="125.6">U1</text>
<text x="137.4" y="123.6">SWITCH_INV</text>
<text x="141" y="121.3">SW5</text>
<text x="153.7" y="121.5">GND</text>
<text x="183" y="121.5">4.7u</text>
<text x="203.4" y="121.5">4.7u</text>
<text x="252.2" y="124.7">R21</text>
<text x="256.3" y="122.2">Cathode</text>
<text x="63.1" y="127">R13</text>
<text x="63.3" y="129.3">510</text>
<text x="78.1" y="128">EC12PLRGBSDVBF</text>
<text x="188" y="128.5">GND</text>
<text x="252.4" y="127">330</text>
<text x="28.7" y="132.2">R1</text>
<text x="28.9" y="134.5">10</text>
<text x="39.5" y="137.3">R2</text>
<text x="43.8" y="136.3">Q1</text>
<text x="63.1" y="132.1">R14</text>
<text x="63.3" y="134.4">510</text>
<text x="74.7" y="132.3">RED</text>
<text x="74.7" y="137.4">GREEN</text>
<text x="96.8" y="137.4">B</text>
<text x="107.6" y="132.2">R19</text>
<text x="107.7" y="134.5">100</text>
<text x="141" y="136.5">SW6</text>
<text x="153.7" y="136.8">GND</text>
<text x="252.6" y="136.1">Q_NPN_BEC</text>
<text x="252.7" y="133.8">Q5</text>
<text x="39.7" y="139.6">10</text>
<text x="43.8" y="138.6">NPN</text>
<text x="54.6" y="143.7">NPN</text>
<text x="63.1" y="142.2">R15</text>
<text x="74.7" y="142.5">SW</text>
<text x="96.8" y="142.5">C</text>
<text x="106.8" y="142.3">1k</text>
<text x="106.8" y="140">R17</text>
<text x="107.6" y="142.4">R20</text>
<text x="137.4" y="138.9">SWITCH_INV</text>
<text x="48.4" y="147.4">R3</text>
<text x="48.6" y="149.8">10</text>
<text x="57.2" y="145.2">R4</text>
<text x="57.4" y="147.5">10k</text>
<text x="63.3" y="144.5">510</text>
<text x="74.7" y="147.6">BLUE</text>
<text x="96.8" y="147.6">A</text>
<text x="102.9" y="149.5">GND</text>
<text x="107.7" y="144.7">100</text>
<text x="248.4" y="144.4">GND</text>
<text x="63.4" y="153.8">Q_NPN_BEC</text>
<text x="63.4" y="151.5">Q3</text>
<text x="71.7" y="155.2">C9</text>
<text x="74.7" y="152.6">Anode</text>
<text x="106.8" y="152.4">1k</text>
<text x="106.8" y="150.1">R18</text>
<text x="137.4" y="154.7">SWITCH_INV</text>
<text x="141" y="152.4">SW7</text>
<text x="153.7" y="152">GND</text>
<text x="71.9" y="157.5">0.1u</text>
<text x="102.9" y="159.6">GND</text>
<text x="59.1" y="162.2">GND</text>
<text x="66.8" y="164.7">GND</text>
<text x="141" y="167.7">SW8</text>
<text x="153.7" y="167.9">GND</text>
<text x="137.4" y="170">SWITCH_INV</text>
<text x="153.7" y="183.1">GND</text>
</g>
<g font-size="1.8">
<text x="235.2" y="43.2">CAN_H</text>
<text x="235.4" y="45.7">CAN_L</text>
<text x="239.5" y="43.4">GND3</text>
<text x="235.2" y="59">CAN_H</text>
<text x="239.5" y="59.3">GND3</text>
<text x="188.9" y="65.4">B5</text>
<text x="188.9" y="62.9">B6</text>
<text x="214.8" y="65.4">7 CAN_H</text>
<text x="235.4" y="61.6">CAN_L</text>
<text x="214.8" y="70.5">6 CAN_L</text>
<text x="62" y="90.2">E5</text>
<text x="91.1" y="117.5">C7</text>
<text x="91.1" y="114.9">C6</text>
<text x="23.8" y="136.5">D9</text>
<text x="239.3" y="134">D15</text>
<text x="33.6" y="141.6">B15</text>
<text x="53" y="141.6">D8Q2</text>
<text x="42.5" y="151.8">B14</text>
</g>
<g font-size="1.8" fill="#008400">
<text x="238.9" y="104.4">R23</text>
<text x="239" y="106.7">10k</text>
</g>
<g font-size="1.4" fill="#008484">
<text x="141.6" y="21.3">R29</text>
<text x="141.7" y="19.4">330</text>
<text x="141.7" y="23.2">330</text>
<text x="141.6" y="25.1">R30</text>
<text x="141.7" y="27">330</text>
<text x="142" y="28.9">R7</text>
<text x="226.3" y="26.3">DIODE</text>
<text x="227.3" y="24.4">D13</text>
<text x="141.7" y="34.6">330</text>
<text x="141.7" y="30.8">330</text>
<text x="142" y="32.7">R8</text>
<text x="204" y="32.7">510</text>
<text x="204.2" y="34.6">R5</text>
<text x="141.6" y="40.3">R10</text>
<text x="141.7" y="38.4">330</text>
<text x="142" y="36.5">R9</text>
<text x="204" y="40.4">330</text>
<text x="141.6" y="47.9">R12</text>
<text x="141.6" y="44.1">R11</text>
<text x="141.7" y="46.1">330</text>
<text x="141.7" y="42.3">330</text>
<text x="204.2" y="42.2">R6</text>
<text x="227.3" y="52.3">D15</text>
<text x="226.3" y="54.3">DIODE</text>
<text x="83.2" y="77">D17</text>
<text x="82.2" y="78.3">DIODE</text>
<text x="91.7" y="80">1</text>
<text x="91.7" y="85.1">2</text>
<text x="188.6" y="101.2">D16</text>
<text x="187.6" y="103.2">DIODE</text>
<text x="86" y="110.3">DIODE</text>
<text x="87.4" y="108.3">D9</text>
<text x="202.9" y="113.4">DIODE</text>
<text x="203.8" y="111.5">D14</text>
<text x="185.5" y="116.3">VI</text>
<text x="192.1" y="116.3">VO</text>
<text x="190.4" y="120.1" transform="rotate(-90 190.4 120.1)">GND</text>
</g>
<g font-size="1.4" fill="#840000">
<text x="225" y="28.6">1</text>
<text x="231.4" y="28.6">2</text>
<text x="225" y="56.5">1</text>
<text x="231.4" y="56.5">2</text>
<text x="80.9" y="80">2</text>
<text x="87.2" y="80">1</text>
<text x="186.3" y="105.4">1</text>
<text x="192.7" y="105.4">2</text>
<text x="84.7" y="112.4">2</text>
<text x="91.1" y="112.4">1</text>
<text x="201.5" y="115.6">2</text>
<text x="207.9" y="115.6">1</text>
</g>
<g font-size="1.1" fill="#008484">
<text x="29.1" y="24.6">+3.3V</text>
<text x="100.6" y="25.1">+5V</text>
<text x="222.6" y="26.1">+5V</text>
<text x="207.9" y="30.1">+5V</text>
<text x="207.5" y="37.3">+3.3V</text>
<text x="184" y="50.6">+3.3V</text>
<text x="202.4" y="55.7">+3.3V</text>
<text x="88.1" y="77.9">+3.3V</text>
<text x="229.7" y="93.8">+3.3V</text>
<text x="82.2" y="108.2">+5V</text>
<text x="209.2" y="114">+5V</text>
<text x="248.8" y="116.6">+3.3V</text>
<text x="67.6" y="150.2">+5V</text>
</g>
</svg>
